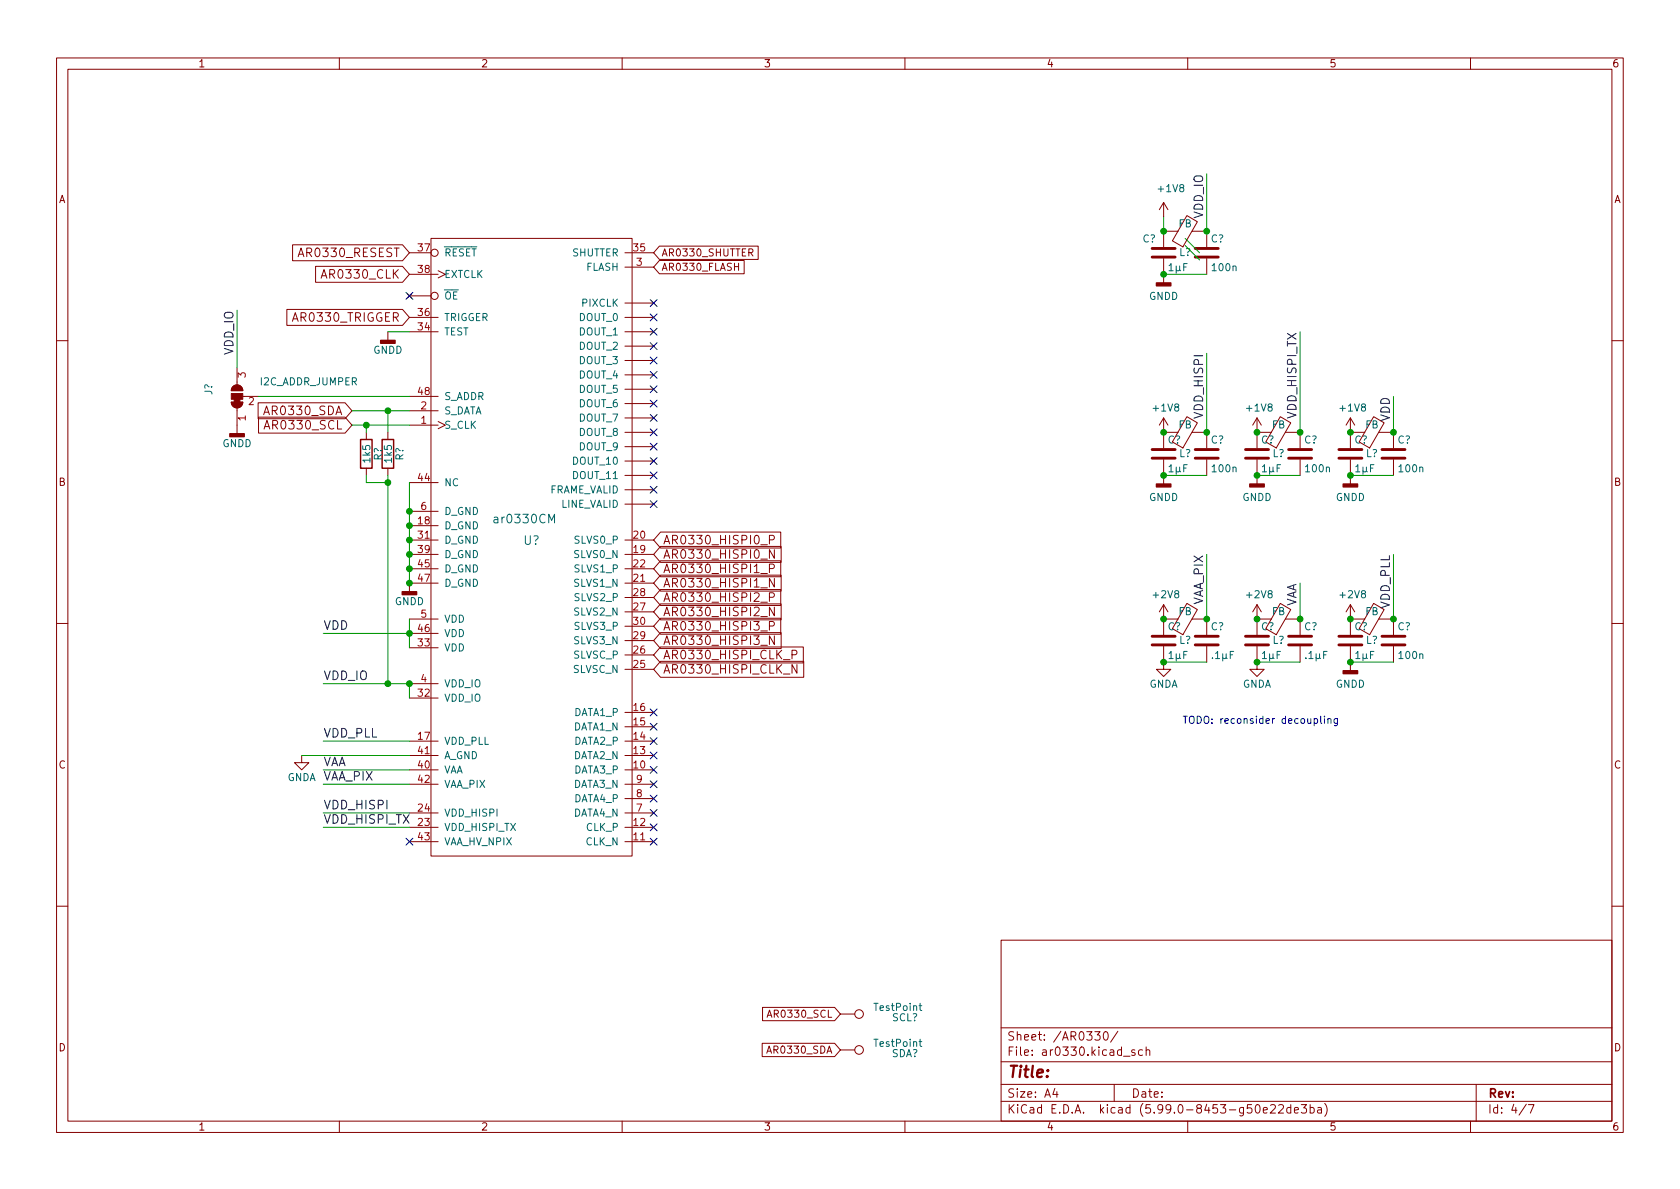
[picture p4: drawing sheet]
<svg xmlns="http://www.w3.org/2000/svg" width="297mm" height="210mm" viewBox="0 0 297 210" stroke-linecap="round" stroke-linejoin="round" font-family="sans-serif">
<g fill="none" stroke="#840000" stroke-width=".18">
<path d="M10 10.2h277v190.1h-277zM12 12.2h273v186.1h-273zM60 10.2v2M110 10.2v2M160 10.2v2M210 10.2v2M260 10.2v2M205.7 35.8v2.5M205.7 35.8l-.7 1.3M205.7 35.8l.8 1.3M209.9 38.1l1.8 1.1-2.6 4.5-1.8-1.1zM50.7 54.7h20.5l1.2 1.4-1.2 1.4h-20.5z"/>
<path d="M51.7 43.3h19.5l1.2 1.4-1.2 1.4h-19.5zM55.8 47.1h15.4l1.2 1.4-1.2 1.4h-15.4zM68.6 58.7v1.5M72 51.9l.8 .8M72.4 56.1h5.1M72.4 58.7h5.1M72.4 52.3h3.8M72.4 44.7h3.8M72.4 48.5h5.1M72.8 51.9l-.8 .8M76.2 42.2h35.6v109.2h-35.6zM77.5 47.9l1.2 .6-1.2 .6"/>
<path d="M110.5 47.2h5.1M110.5 56.1h5.1M110.5 58.7h5.1M110.5 53.6h5.1M110.5 44.7h5.1M116.6 43.5h17.5v2.4h-17.5l-1-1.2zM116.6 46.1h15v2.3h-15l-1-1.2zM129.9 47.1h.7M130.6 46.5v1.3M205.7 45.7v4.3M208.3 40.9h-2.6v2.8M210.8 40.9h2.6v2.8"/>
<path d="M213.4 45.7v2.8M10 60.2h2M40.9 71.1h2a1.02 1.02 0 0 1-1 1 1.02 1.02 0 0 1-1-1zM41.2 68.4a1.02 1.02 0 0 1 1.1-.3 1.02 1.02 0 0 1 .6 1h-2zM41.9 65v3.1M41.9 72.1v4.6M42.9 70.1h2.8M45.6 71.2h15.4l1.2 1.4-1.2 1.4h-15.4zM45.7 73.8h15.3l1.2 1.4-1.2 1.4h-15.3zM46.7 75.9l.5-1.6 .5 1.6M64.8 76.4v1.3M68.6 76.4v1.3"/>
<path d="M72.4 75.2h5.1M72.4 72.6h5.1M72.4 70.1h5.1M77.5 74.5l1.2 .7-1.2 .6M110.5 61.2h5.1M110.5 63.7h5.1M110.5 66.3h5.1M110.5 68.8h5.1M110.5 71.4h5.1M110.5 73.9h5.1M110.5 76.4h5.1M110.5 79h5.1"/>
<path d="M205.7 73.9v5.3M205.7 76.4h2.6M205.7 73.9l-.7 1.3M205.7 73.9l.8 1.3M209.9 73.7l1.8 1.1-2.6 4.4-1.8-1zM210.8 76.4h2.6v2.8M222.2 73.9v5.3M222.2 76.4h2.6M222.2 73.9l-.7 1.3M222.2 73.9l.8 1.3M226.4 73.7l1.8 1.1-2.5 4.4-1.9-1zM227.3 76.4h2.6v2.8"/>
<path d="M238.8 76.4h2.5M238.8 73.9v5.3M238.8 73.9l-.8 1.3M238.8 73.9l.7 1.3M242.9 73.7l1.8 1.1-2.5 4.4-1.9-1zM243.8 76.4h2.6v2.8M285 60.2h2M64.8 82.8v1.3M68.6 82.8v1.3M72.4 90.4h5.1M72.4 95.5h5.1M72.4 85.3h5.1"/>
<path d="M72.4 93h5.1M72.4 98h5.1M110.5 81.5h5.1M110.5 84.1h5.1M110.5 86.6h5.1M110.5 89.1h5.1M110.5 95.5h5.1M110.5 98h5.1M116.8 94.1h21.2v2.8h-21.2l-1.2-1.4zM116.8 99.2h21.2v2.8h-21.2l-1.2-1.4zM116.8 96.6h21.3v2.8h-21.3l-1.2-1.4zM136 95.5l.8-.1 .1-.2-.1-.4-.2-.1h-.6v1.5"/>
<path d="M136.9 97.2v1.5l-.9-1.5v1.5M205.7 81.3v4.3M213.4 81.3v2.8M222.2 81.3v4.3M229.9 81.3v2.8M238.8 81.3v4.3M246.4 81.3v2.8M10 110.2h2M72.4 109.5h5.1M72.4 100.6h5.1M72.4 114.5h5.1M72.4 112h5.1"/>
<path d="M77.5 103.1h-5.1v1.5M110.5 110.7h5.1M110.5 103.1h5.1M110.5 100.6h5.1M110.5 118.4h5.1M110.5 115.8h5.1M110.5 108.2h5.1M110.5 105.7h5.1M110.5 113.3h5.1M116.8 116.9h25.3v2.9h-25.3l-1.2-1.4zM116.8 114.4h25.2v2.8h-25.2l-1.2-1.4zM116.8 104.2h21.2v2.9h-21.2l-1.2-1.4z"/>
<path d="M116.8 106.8h21.3v2.8h-21.3l-1.2-1.4zM116.8 111.9h21.3v2.8h-21.3l-1.2-1.4zM116.8 109.3h21.2v2.8h-21.2l-1.2-1.4zM116.8 101.7h21.3v2.8h-21.3l-1.2-1.4zM136 105.6l.8-.1 .1-.2-.1-.3-.2-.2h-.6v1.5M136 110.7l.8-.1 .1-.2-.1-.4-.2-.1h-.6v1.5M136 100.5h.8l.1-.2-.1-.4-.2-.2h-.6v1.6M136.9 107.4v1.5l-.9-1.5v1.5M136.9 112.4v1.6l-.9-1.6v1.6M136.9 102.3v1.5l-.9-1.5v1.5M140 115.8l.8-.1 .1-.2-.1-.4-.2-.1h-.6v1.5M140.9 117.5v1.5l-.9-1.5v1.5"/>
<path d="M205.7 114.3v4.1h1.3l-1.3 1.2-1.2-1.2h1.2M205.7 109.5h2.6M205.7 106.9v5.4M205.7 106.9l-.7 1.3M205.7 106.9l.8 1.3M209.9 106.7l1.8 1.1-2.6 4.4-1.8-1zM210.8 109.5h2.6v2.8M213.4 114.3v2.8M222.2 114.3v4.1h1.3l-1.3 1.2-1.2-1.2h1.2M222.2 109.5h2.6M222.2 106.9l-.7 1.3M222.2 106.9v5.4"/>
<path d="M222.2 106.9l.8 1.3M226.4 106.7l1.8 1.1-2.5 4.4-1.9-1zM227.3 109.5h2.6v2.8M229.9 114.3v2.8M238.8 109.5h2.5M238.8 106.9v5.4M238.8 114.3v4.3M238.8 106.9l-.8 1.3M238.8 106.9l.7 1.3M242.9 106.7l1.8 1.1-2.5 4.4-1.9-1zM243.8 109.5h2.6v2.8M246.4 114.3v2.8"/>
<path d="M285 110.2h2M53.3 133.6v1.3h1.3l-1.3 1.2-1.2-1.2h1.2M72.4 120.9h5.1M72.4 138.7h5.1M72.4 136.1h5.1M72.4 133.6h5.1M72.4 123.4h5.1M72.4 131.1h5.1M110.5 138.7h5.1M110.5 136.1h5.1M110.5 133.6h5.1M110.5 131.1h5.1"/>
<path d="M110.5 128.5h5.1M110.5 126h5.1M72.4 143.8h5.1M72.4 148.8h5.1M72.4 146.3h5.1M110.5 143.8h5.1M110.5 141.2h5.1M110.5 148.8h5.1M110.5 146.3h5.1M10 160.2h2M134.8 178.1h12.8l1 1.2-1 1.2h-12.8zM135.6 179.9l.5-1.3 .4 1.3"/>
<path d="M148.6 179.3h2.5M177 166.3h108v32h-108zM285 160.2h2M60 198.3v2M110 198.3v2M134.8 184.5h12.8l1 1.2-1 1.1h-12.8zM148.6 185.7h2.5M160 198.3v2M177 194.8h108M177 191.8h108M177 187.8h108M177 181.8h108"/>
<path d="M186.5 192.5l-.4 1h1M186.9 193v1M193.6 182.4h.9l-.5 .6 .4 .1v.7l-.2 .1h-.4l-.2-.1M195.3 182.5l.1-.1a.81 .81 0 0 1 .6 .7 .81 .81 0 0 1-.3 .8h-.1a.81 .81 0 0 1-.6-.6 .81 .81 0 0 1 .3-.8zM197 191.8v3M197.6 182.4l-1.2 1.9M198.6 186.8h1.2M200.6 185.7l-.3-.1-.2 .2v.3l.5 .1v.4h-.5M202 185.7l-.4-.1-.3 .3v.4l.1 .3h.6M202.6 185.8l.3-.2 .3 .1 .1 .9M202.6 185.1v1.5M210 198.3v2"/>
<path d="M223.4 196.3l.7-.1-.1-.3-.4-.1-.2 .2v.8h.6M224.6 195.5l.6-.2 .2 .2 .1 .3-.9 1h.9M226.1 195.5l.5-.2 .3 .2v.3l-.9 1h.9M228.2 195.9l-.4-.1-.3 .3v.4l.1 .3h.6M228.2 195.3v1.5M228.9 196.3l.7-.1-.1-.3-.4-.1-.2 .2v.8h.6M230.1 195.3h.9l-.5 .6 .4 .1v.7l-.2 .1h-.4l-.2-.1M231.6 195.9l.5-.1 .3 .3v.4l-.2 .3h-.6M231.6 195.3v1.5M233 195.9h.6v.9M233.6 196.2l-.5 .1a.29 .29 0 0 0-.2 .2 .29 .29 0 0 0 .2 .3h.5M234.2 195.1a1.72 1.72 0 0 1 0 2.3"/>
<path d="M260 198.3v2M261 191.8v6.5M269.9 195.3l-1.3 1.9M270.2 195.3h1l-.6 1.5"/>
<circle cx="76.8" cy="52.3" r=".63"/>
<circle cx="76.8" cy="44.7" r=".63"/>
<circle cx="151.9" cy="179.3" r=".76"/>
<circle cx="151.9" cy="185.7" r=".76"/>
</g>
<g fill="none" stroke="#840000" stroke-width=".51">
<path d="M203.7 45.5h4.1M203.7 43.9h4.1M211.3 45.5h4.1M211.3 43.9h4.1M203.7 79.5h4.1M211.3 79.5h4.1M220.2 79.5h4.1M227.8 79.5h4.1M236.7 79.5h4.1M244.3 79.5h4.1M203.7 81h4.1M211.3 81h4.1"/>
<path d="M220.2 81h4.1M227.8 81h4.1M236.7 81h4.1M244.3 81h4.1M203.7 114h4.1M203.7 112.5h4.1M211.3 114h4.1M211.3 112.5h4.1M220.2 114h4.1M220.2 112.5h4.1M227.8 114h4.1M227.8 112.5h4.1"/>
<path d="M236.7 114h4.1M236.7 112.5h4.1M244.3 114h4.1M244.3 112.5h4.1"/>
</g>
<g fill="none" stroke="#006464" stroke-width=".18">
<path d="M206.7 47l.4-.4v1.3M206.7 47.9h.7M208 47v1.3M208.6 47.7l.2 .2M208.6 47l-.1 .8-.4 .1-.1-.2M209.3 47.2h.4M209.9 46.6h-.6v1.3M206.7 82.5l.4-.3v1.2M206.7 83.4h.7M208 82.6v1.3M208.6 83.3l.2 .1M208.6 82.6l-.1 .8h-.4l-.1-.1"/>
<path d="M209.3 82.8h.4M209.9 82.2h-.6v1.2M223.2 82.5l.4-.3v1.2M223.2 83.4h.7M224.5 82.6v1.3M225.1 83.3l.2 .1M225.1 82.6l-.1 .8h-.3l-.2-.1M225.8 82.8h.4M226.4 82.2h-.6v1.2M239.7 82.5l.4-.3v1.2M239.7 83.4h.7M241 82.6v1.3"/>
<path d="M241.6 83.3l.2 .1M241.6 82.6l-.1 .8h-.3l-.2-.1M242.3 82.8h.4M242.9 82.2h-.6v1.2M206.7 115.6l.4-.4v1.3M206.7 116.5h.7M208 115.6v1.3M208.6 116.3l.2 .2M208.6 115.6l-.1 .8-.4 .1-.1-.2M209.3 115.8h.4M209.9 115.2h-.6v1.3M214.4 116.3v.2"/>
<path d="M214.9 115.6l.4-.4v1.3M214.9 116.5h.7M216.2 115.6v1.3M216.8 116.3l.2 .2M216.8 115.6l-.1 .8-.3 .1-.2-.2M217.5 115.8h.4M218.1 115.2h-.6v1.3M223.2 115.6l.4-.4v1.3M223.2 116.5h.7M224.5 115.6v1.3M225.1 116.3l.2 .2M225.1 115.6l-.1 .8-.3 .1-.2-.2"/>
<path d="M225.8 115.8h.4M226.4 115.2h-.6v1.3M230.9 116.3v.2M231.4 115.6l.4-.4v1.3M231.4 116.5h.8M232.7 115.6v1.3M233.3 116.3l.2 .2M233.3 115.6l-.1 .8-.3 .1-.2-.2M234 115.8h.5M234.6 115.2h-.6v1.3M239.7 115.6l.4-.4v1.3M239.7 116.5h.7"/>
<path d="M241 115.6v1.3M241.6 116.3l.2 .2M241.6 115.6l-.1 .8-.3 .1-.2-.2M242.3 115.8h.4M242.9 115.2h-.6v1.3M162.5 177.8h.5M162.7 177.4v1.1l.3 .2M162.5 184.2h.5M162.7 183.8v1.1l.3 .1"/>
</g>
<g fill="#840000" stroke="#840000" stroke-width=".25">
<path d="M204.5 50h2.5v.5h-2.5z"/>
<path d="M71.1 104.6h2.6v.6h-2.6z"/>
<path d="M67.3 60.2h2.5v.5h-2.5z"/>
<path d="M40.6 76.7h2.6v.5h-2.6z"/>
<path d="M237.5 118.6h2.5v.5h-2.5z"/>
<path d="M221 85.6h2.5v.5h-2.5z"/>
<path d="M204.5 85.6h2.5v.5h-2.5z"/>
<path d="M237.5 85.6h2.5v.5h-2.5z"/>
</g>
<path d="M63.8 77.7h2v5.1h-2zM67.6 77.7h2v5.1h-2z" fill="none" stroke="#840000" stroke-width=".25"/>
<g fill="#840000" stroke="#840000" stroke-width=".18">
<path d="M40.9 71.1h2a1.02 1.02 0 0 1-1 1 1.02 1.02 0 0 1-1-1z"/>
<path d="M41.2 68.4a1.02 1.02 0 0 1 1.1-.3 1.02 1.02 0 0 1 .6 1h-2z"/>
<path d="M41.4 70.6h1v.5h-1z"/>
<path d="M40.9 69.6h2v1h-2z"/>
</g>
<path d="M209.2 126.6h.7M209.6 126.6v1.3M210.4 126.8l.2-.2a.43 .43 0 0 1 .5 .5v.4a.42 .42 0 0 1-.4 .4 .42 .42 0 0 1-.4-.4zM236.5 127.1v1l-.3 .2h-.3M236.5 127.1h-.4l-.2 .2 .1 .6h.5" fill="none" stroke="#0000c2" stroke-width=".18"/>
<g fill="none" stroke="#009600" stroke-width=".18">
<path d="M205.7 38.3v2.6M213.4 30.7v10.2M41.9 54.9v10.1M68.6 58.7h3.8M205.7 48.5h7.7M209.5 43.4l2.6 2.6M209.5 42.2l2.6 2.5M229.9 58.7v17.7M45.7 70.1h26.7M62.2 72.6h10.2M62.2 75.2h10.2M64.8 75.2v1.2"/>
<path d="M68.6 72.6v3.8M213.4 62.5v13.9M246.4 70.1v6.3M64.8 84.1v1.2h3.8M68.6 84.1v36.8M72.4 85.3v17.8M205.7 84.1h7.7M213.4 98v11.5M222.2 84.1h7.7M238.8 84.1h7.6M246.4 98v11.5M57.1 112h15.3"/>
<path d="M72.4 109.5v5M205.7 117.1h7.7M222.2 117.1h7.7M229.9 103.1v6.4M238.8 117.1h7.6M53.3 133.6h19.1M57.1 120.9h15.3v2.5M57.1 138.7h15.3M57.1 136.1h15.3M57.1 131.1h15.3M57.1 143.8h15.3M57.1 146.3h15.3"/>
</g>
<g fill="none" stroke="#000084" stroke-width=".18">
<path d="M71.8 51.7l1.2 1.2M73 51.7l-1.2 1.2M115 58.1l1.2 1.2M115 55.5l1.2 1.2M115 53l1.2 1.2M116.2 58.1l-1.2 1.2M116.2 55.5l-1.2 1.2M116.2 53l-1.2 1.2M115 75.8l1.2 1.3M115 78.4l1.2 1.2M115 73.3l1.2 1.2M115 65.7l1.2 1.2"/>
<path d="M115 68.2l1.2 1.2M115 63.1l1.2 1.3M115 70.8l1.2 1.2M115 60.6l1.2 1.2M116.2 75.8l-1.2 1.3M116.2 78.4l-1.2 1.2M116.2 73.3l-1.2 1.2M116.2 65.7l-1.2 1.2M116.2 68.2l-1.2 1.2M116.2 63.1l-1.2 1.3M116.2 70.8l-1.2 1.2M116.2 60.6l-1.2 1.2"/>
<path d="M115 83.5l1.2 1.2M115 86l1.2 1.2M115 80.9l1.2 1.2M115 88.5l1.2 1.3M116.2 83.5l-1.2 1.2M116.2 86l-1.2 1.2M116.2 80.9l-1.2 1.2M116.2 88.5l-1.2 1.3M115 125.4l1.2 1.2M115 138.1l1.2 1.2M115 127.9l1.2 1.2M115 130.4l1.2 1.3"/>
<path d="M115 133l1.2 1.2M115 135.5l1.2 1.2M116.2 125.4l-1.2 1.2M116.2 138.1l-1.2 1.2M116.2 127.9l-1.2 1.2M116.2 130.4l-1.2 1.3M116.2 133l-1.2 1.2M116.2 135.5l-1.2 1.2M71.8 148.2l1.2 1.2M73 148.2l-1.2 1.2M115 140.6l1.2 1.2M115 143.1l1.2 1.3"/>
<path d="M115 145.7l1.2 1.2M115 148.2l1.2 1.2M116.2 140.6l-1.2 1.2M116.2 143.1l-1.2 1.3M116.2 145.7l-1.2 1.2M116.2 148.2l-1.2 1.2"/>
</g>
<g fill="#009600" stroke="#009600" stroke-width=".18">
<circle cx="222.3" cy="84.1" r=".51"/>
<circle cx="213.4" cy="76.4" r=".51"/>
<circle cx="238.8" cy="84.1" r=".51"/>
<circle cx="205.7" cy="84.1" r=".51"/>
<circle cx="229.9" cy="76.4" r=".51"/>
<circle cx="222.3" cy="76.4" r=".51"/>
<circle cx="238.8" cy="76.4" r=".51"/>
<circle cx="205.7" cy="76.4" r=".51"/>
<circle cx="205.7" cy="48.5" r=".51"/>
<circle cx="246.4" cy="76.4" r=".51"/>
<circle cx="213.4" cy="40.9" r=".51"/>
<circle cx="72.4" cy="120.9" r=".51"/>
<circle cx="68.6" cy="120.9" r=".51"/>
<circle cx="72.4" cy="95.5" r=".51"/>
<circle cx="72.4" cy="93" r=".51"/>
<circle cx="72.4" cy="98" r=".51"/>
<circle cx="72.4" cy="90.4" r=".51"/>
<circle cx="68.6" cy="72.6" r=".51"/>
<circle cx="68.6" cy="85.3" r=".51"/>
<circle cx="72.4" cy="103.1" r=".51"/>
<circle cx="72.4" cy="112" r=".51"/>
<circle cx="72.4" cy="100.6" r=".51"/>
<circle cx="64.8" cy="75.2" r=".51"/>
<circle cx="205.7" cy="117.1" r=".51"/>
<circle cx="205.7" cy="40.9" r=".51"/>
<circle cx="205.7" cy="109.5" r=".51"/>
<circle cx="213.4" cy="109.5" r=".51"/>
<circle cx="238.8" cy="109.5" r=".51"/>
<circle cx="238.8" cy="117.1" r=".51"/>
<circle cx="229.9" cy="109.5" r=".51"/>
<circle cx="222.3" cy="109.5" r=".51"/>
<circle cx="222.3" cy="117.1" r=".51"/>
<circle cx="246.4" cy="109.5" r=".51"/>
</g>
<text font-size="2.8" fill="#840000" x="178" y="190.6">Title:</text>
<g font-size="2.1" fill="#0f0f0f">
<text x="212.7" y="38.6" transform="rotate(-90 212.7 38.6)">VDD_IO</text>
<text x="41.3" y="62.8" transform="rotate(-90 41.3 62.8)">VDD_IO</text>
<text x="212.7" y="73.7" transform="rotate(-90 212.7 73.7)">VDD_HISPI</text>
<text x="229.2" y="73.8" transform="rotate(-90 229.2 73.8)">VDD_HISPI_TX</text>
<text x="245.7" y="74.6" transform="rotate(-90 245.7 74.6)">VDD</text>
<text x="212.7" y="107.1" transform="rotate(-90 212.7 107.1)">VAA_PIX</text>
<text x="229.2" y="107.6" transform="rotate(-90 229.2 107.6)">VAA</text>
<text x="245.7" y="107.7" transform="rotate(-90 245.7 107.7)">VDD_PLL</text>
<text x="57.1" y="111.4">VDD</text>
<text x="57.1" y="120.3">VDD_IO</text>
<text x="57.1" y="130.4">VDD_PLL</text>
<text x="57.1" y="135.5">VAA</text>
<text x="57.1" y="143.1">VDD_HISPI</text>
<text x="57.1" y="138">VAA_PIX</text>
<text x="57.1" y="145.7">VDD_HISPI_TX</text>
</g>
<g font-size="2.1" fill="#840000">
<text x="53.3" y="45.5">AR0330_RESEST</text>
<text x="57.5" y="49.3">AR0330_CLK</text>
<text x="52.2" y="56.9">AR0330_TRIGGER</text>
<text x="47.2" y="73.4">AR0330_SDA</text>
<text x="47.4" y="75.9">AR0330_SCL</text>
<text x="117.2" y="96.3">AR0330_HISPI0_P</text>
<text x="117.2" y="101.3">AR0330_HISPI1_P</text>
<text x="117.2" y="98.8">AR0330_HISPI0_N</text>
<text x="117.2" y="106.4">AR0330_HISPI2_P</text>
<text x="117.2" y="103.9">AR0330_HISPI1_N</text>
<text x="117.2" y="109">AR0330_HISPI2_N</text>
<text x="117.2" y="111.5">AR0330_HISPI3_P</text>
<text x="117.2" y="119.1">AR0330_HISPI_CLK_N</text>
<text x="117.2" y="116.6">AR0330_HISPI_CLK_P</text>
<text x="117.2" y="114">AR0330_HISPI3_N</text>
<text x="178" y="184">Sheet: /AR0330/</text>
<text x="178" y="186.7">File: ar0330.kicad_sch</text>
<text x="178" y="196.9">KiCad E.D.A. kicad (5.99.0-8453-g50e22de3ba)</text>
<text x="178" y="194.1">Size: A4</text>
<text x="200" y="194.1">Date:</text>
<text x="263" y="194.1">Rev:</text>
<text x="263" y="196.9">Id: 4/7</text>
</g>
<g font-size="2.1" fill="#006464">
<text x="87.7" y="92.5">ar0330CM</text>
<text x="92.6" y="96.3">U?</text>
</g>
<g font-size="1.8" fill="#840000">
<text x="35" y="11.9">1</text>
<text x="85" y="11.9">2</text>
<text x="135" y="11.9">3</text>
<text x="185" y="11.9">4</text>
<text x="235" y="11.9">5</text>
<text x="285" y="11.9">6</text>
<text x="10.3" y="35.9">A</text>
<text x="285.3" y="35.9">A</text>
<text x="116.9" y="45.3">AR0330_SHUTTER</text>
<text x="116.9" y="47.9">AR0330_FLASH</text>
<text x="10.3" y="85.9">B</text>
<text x="285.3" y="85.9">B</text>
<text x="10.3" y="135.9">C</text>
<text x="285.3" y="135.9">C</text>
<text x="136.2" y="180">AR0330_SCL</text>
<text x="10.3" y="185.9">D</text>
<text x="285.3" y="185.9">D</text>
<text x="136.1" y="186.3">AR0330_SDA</text>
<text x="35" y="199.9">1</text>
<text x="85" y="199.9">2</text>
<text x="135" y="199.9">3</text>
<text x="185" y="199.9">4</text>
<text x="235" y="199.9">5</text>
<text x="285" y="199.9">6</text>
</g>
<g font-size="1.8" fill="#006464">
<text x="204.9" y="34">+1V8</text>
<text x="208.4" y="40.2">FB</text>
<text x="78.5" y="45.3">~RESET</text>
<text x="101.1" y="45.3">SHUTTER</text>
<text x="103.6" y="47.9">FLASH</text>
<text x="202" y="42.9">C?</text>
<text x="208.5" y="45.3">L?</text>
<text x="214.1" y="42.9">C?</text>
<text x="214.4" y="47.9">100n</text>
<text x="78.5" y="53">~OE</text>
<text x="78.5" y="49.1">EXTCLK</text>
<text x="203.1" y="53">GNDD</text>
<text x="78.5" y="59.3">TEST</text>
<text x="78.5" y="56.8">TRIGGER</text>
<text x="102.5" y="56.8">DOUT_0</text>
<text x="102.5" y="59.3">DOUT_1</text>
<text x="103" y="54.2">PIXCLK</text>
<text x="66" y="62.5">GNDD</text>
<text x="102.5" y="61.8">DOUT_2</text>
<text x="102.5" y="64.4">DOUT_3</text>
<text x="37.5" y="69.9" transform="rotate(-90 37.5 69.9)">J?</text>
<text x="46" y="68.1">I2C_ADDR_JUMPER</text>
<text x="78.5" y="70.7">S_ADDR</text>
<text x="102.5" y="66.9">DOUT_4</text>
<text x="102.5" y="69.5">DOUT_5</text>
<text x="78.5" y="75.8">S_CLK</text>
<text x="78.5" y="73.3">S_DATA</text>
<text x="102.5" y="72">DOUT_6</text>
<text x="102.5" y="74.5">DOUT_7</text>
<text x="102.5" y="77.1">DOUT_8</text>
<text x="204" y="72.8">+1V8</text>
<text x="208.4" y="75.7">FB</text>
<text x="220.5" y="72.8">+1V8</text>
<text x="224.9" y="75.7">FB</text>
<text x="237.1" y="72.8">+1V8</text>
<text x="241.4" y="75.7">FB</text>
<text x="39.3" y="79.1">GNDD</text>
<text x="65.5" y="81.7" transform="rotate(-90 65.5 81.7)">1k5</text>
<text x="67.5" y="81.4" transform="rotate(-90 67.5 81.4)">R?</text>
<text x="69.3" y="81.7" transform="rotate(-90 69.3 81.7)">1k5</text>
<text x="71.3" y="81.4" transform="rotate(-90 71.3 81.4)">R?</text>
<text x="101.5" y="82.2">DOUT_10</text>
<text x="102.5" y="79.6">DOUT_9</text>
<text x="206.5" y="78.4">C?</text>
<text x="208.5" y="80.8">L?</text>
<text x="214.1" y="78.4">C?</text>
<text x="214.4" y="83.5">100n</text>
<text x="223" y="78.4">C?</text>
<text x="225" y="80.8">L?</text>
<text x="230.6" y="78.4">C?</text>
<text x="231" y="83.5">100n</text>
<text x="239.5" y="78.4">C?</text>
<text x="241.5" y="80.8">L?</text>
<text x="247.1" y="78.4">C?</text>
<text x="247.5" y="83.5">100n</text>
<text x="78.5" y="86">NC</text>
<text x="96.9" y="87.2">FRAME_VALID</text>
<text x="99.2" y="89.8">LINE_VALID</text>
<text x="101.5" y="84.7">DOUT_11</text>
<text x="203.1" y="88.6">GNDD</text>
<text x="219.6" y="88.6">GNDD</text>
<text x="236.2" y="88.6">GNDD</text>
<text x="78.5" y="91.1">D_GND</text>
<text x="78.5" y="93.6">D_GND</text>
<text x="78.5" y="96.1">D_GND</text>
<text x="78.5" y="101.2">D_GND</text>
<text x="78.5" y="98.7">D_GND</text>
<text x="101.6" y="98.7">SLVS0_N</text>
<text x="101.7" y="96.1">SLVS0_P</text>
<text x="101.7" y="101.2">SLVS1_P</text>
<text x="69.8" y="107">GNDD</text>
<text x="78.5" y="103.8">D_GND</text>
<text x="101.6" y="103.8">SLVS1_N</text>
<text x="101.7" y="106.3">SLVS2_P</text>
<text x="204" y="105.8">+2V8</text>
<text x="220.5" y="105.8">+2V8</text>
<text x="237.1" y="105.8">+2V8</text>
<text x="78.5" y="110.1">VDD</text>
<text x="78.5" y="112.6">VDD</text>
<text x="101.6" y="108.8">SLVS2_N</text>
<text x="101.6" y="113.9">SLVS3_N</text>
<text x="101.7" y="111.4">SLVS3_P</text>
<text x="206.5" y="111.4">C?</text>
<text x="208.4" y="108.8">FB</text>
<text x="208.5" y="113.8">L?</text>
<text x="214.1" y="111.4">C?</text>
<text x="223" y="111.4">C?</text>
<text x="224.9" y="108.8">FB</text>
<text x="225" y="113.8">L?</text>
<text x="230.6" y="111.4">C?</text>
<text x="239.5" y="111.4">C?</text>
<text x="241.4" y="108.8">FB</text>
<text x="241.5" y="113.8">L?</text>
<text x="247.1" y="111.4">C?</text>
<text x="78.5" y="115.2">VDD</text>
<text x="101.3" y="119">SLVSC_N</text>
<text x="101.4" y="116.5">SLVSC_P</text>
<text x="247.5" y="116.5">100n</text>
<text x="78.5" y="121.5">VDD_IO</text>
<text x="78.5" y="124.1">VDD_IO</text>
<text x="203.1" y="121.6">GNDA</text>
<text x="219.6" y="121.6">GNDA</text>
<text x="236.2" y="121.6">GNDD</text>
<text x="78.5" y="131.7">VDD_PLL</text>
<text x="101.3" y="129.2">DATA1_N</text>
<text x="101.4" y="131.7">DATA2_P</text>
<text x="101.4" y="126.6">DATA1_P</text>
<text x="78.5" y="136.8">VAA</text>
<text x="78.5" y="134.2">A_GND</text>
<text x="101.3" y="134.2">DATA2_N</text>
<text x="101.4" y="136.8">DATA3_P</text>
<text x="50.7" y="138.1">GNDA</text>
<text x="78.5" y="139.3">VAA_PIX</text>
<text x="101.3" y="139.3">DATA3_N</text>
<text x="101.4" y="141.9">DATA4_P</text>
<text x="78.5" y="146.9">VDD_HISPI_TX</text>
<text x="78.5" y="149.5">VAA_HV_NPIX</text>
<text x="78.5" y="144.4">VDD_HISPI</text>
<text x="101.3" y="144.4">DATA4_N</text>
<text x="103.6" y="149.5">CLK_N</text>
<text x="103.7" y="146.9">CLK_P</text>
<text x="154.7" y="178.8">TestPoint</text>
<text x="154.7" y="185.1">TestPoint</text>
<text x="157.7" y="180.6">SCL?</text>
<text x="157.6" y="186.9">SDA?</text>
</g>
<g font-size="1.8" fill="#a90000">
<text x="73.9" y="44.4">37</text>
<text x="112" y="44.4">35</text>
<text x="112.5" y="47">3</text>
<text x="73.9" y="48.3">38</text>
<text x="73.9" y="58.4">34</text>
<text x="73.9" y="55.9">36</text>
<text x="43.4" y="66.8" transform="rotate(-90 43.4 66.8)">3</text>
<text x="44" y="71.6">2</text>
<text x="73.9" y="69.8">48</text>
<text x="43.4" y="74.4" transform="rotate(-90 43.4 74.4)">1</text>
<text x="74.4" y="74.9">1</text>
<text x="74.4" y="72.4">2</text>
<text x="73.9" y="85.1">44</text>
<text x="73.9" y="95.2">31</text>
<text x="73.9" y="92.7">18</text>
<text x="74.4" y="90.2">6</text>
<text x="112" y="95.2">20</text>
<text x="73.9" y="100.3">45</text>
<text x="73.9" y="97.8">39</text>
<text x="112" y="100.3">22</text>
<text x="112" y="97.8">19</text>
<text x="73.9" y="102.9">47</text>
<text x="112" y="102.9">21</text>
<text x="112" y="107.9">27</text>
<text x="112" y="105.4">28</text>
<text x="73.9" y="111.8">46</text>
<text x="74.4" y="109.2">5</text>
<text x="112" y="110.5">30</text>
<text x="112" y="113">29</text>
<text x="73.9" y="114.3">33</text>
<text x="112" y="118.1">25</text>
<text x="112" y="115.6">26</text>
<text x="73.9" y="123.2">32</text>
<text x="74.4" y="120.6">4</text>
<text x="112" y="125.7">16</text>
<text x="73.9" y="130.8">17</text>
<text x="112" y="130.8">14</text>
<text x="112" y="128.3">15</text>
<text x="73.9" y="135.9">40</text>
<text x="73.9" y="133.3">41</text>
<text x="112" y="135.9">10</text>
<text x="112" y="133.3">13</text>
<text x="73.9" y="138.4">42</text>
<text x="73.9" y="143.5">24</text>
<text x="112.5" y="143.5">7</text>
<text x="112.5" y="141">8</text>
<text x="112.5" y="138.4">9</text>
<text x="73.9" y="146">23</text>
<text x="73.9" y="148.6">43</text>
<text x="112" y="148.6">11</text>
<text x="112" y="146">12</text>
</g>
<text font-size="1.8" fill="#0000c2" x="211.7" y="128">TODO: reconsider decoupling</text>
</svg>
